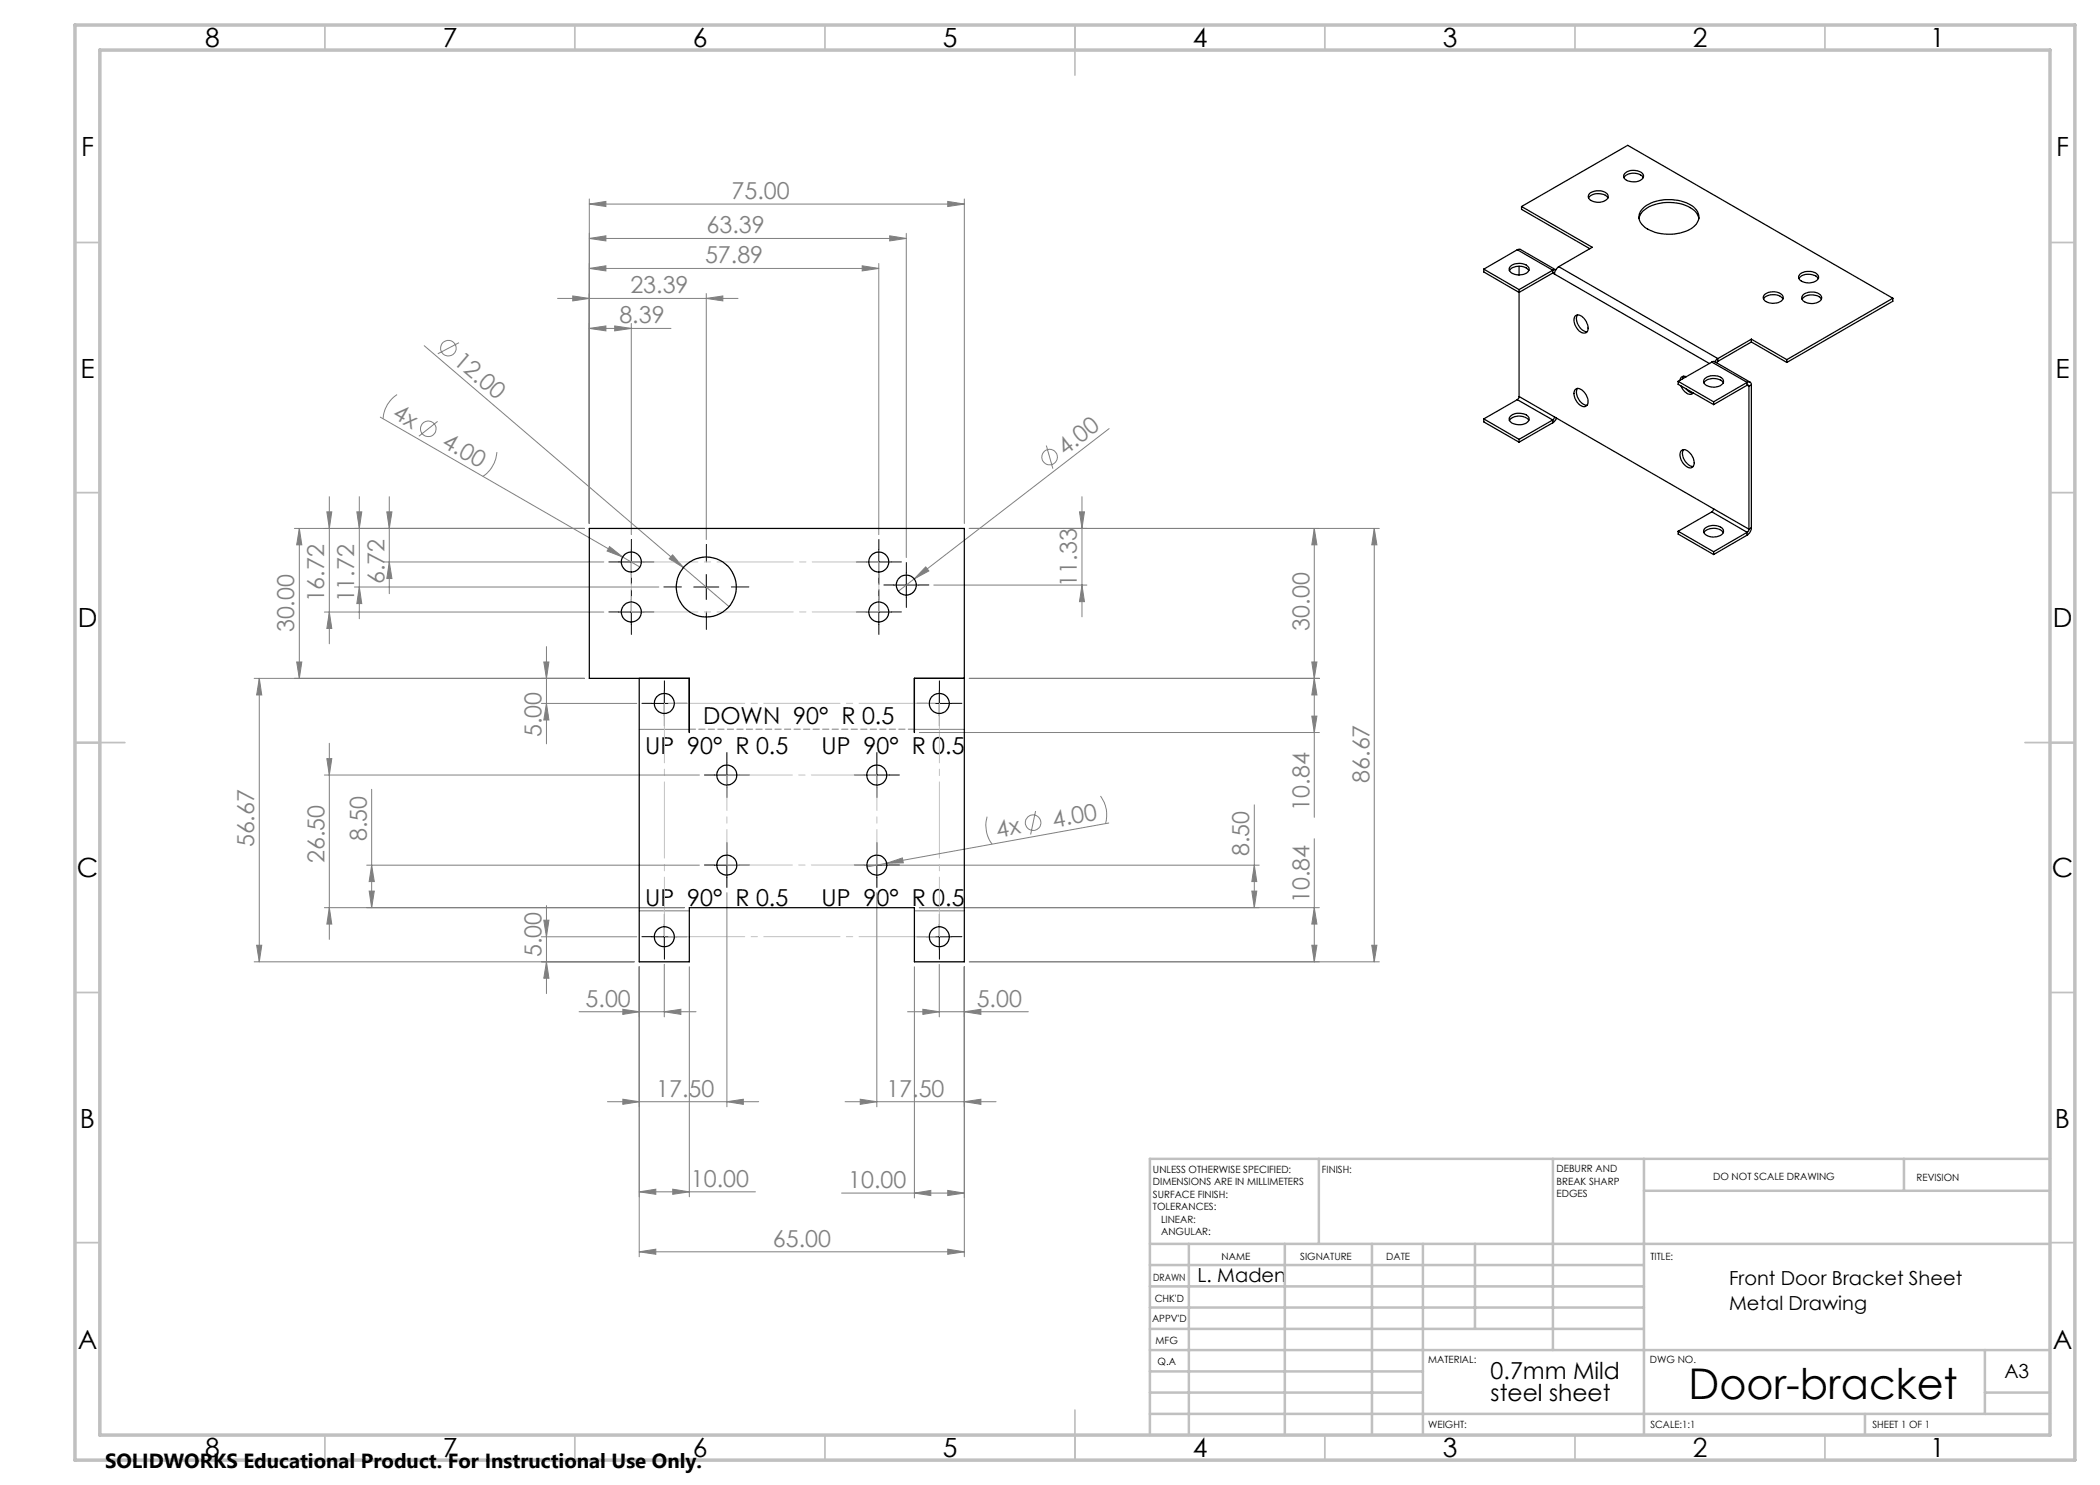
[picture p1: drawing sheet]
<svg xmlns="http://www.w3.org/2000/svg" width="420mm" height="297mm" viewBox="0 0 420 297" stroke-linecap="round" stroke-linejoin="round" font-family="sans-serif">
<g fill="none" stroke="#808080" stroke-width=".2">
<path d="M117.9 39.8v64.9M192.9 39.8v64.9M111.5 59.7h36.1M114.5 59.2l3.4 .5-3.4 .5zM117.9 40.8l3.3-.5v1zM117.9 40.8h75M117.9 53.7l3.3-.5v1zM117.9 47.7l3.3-.5v1zM117.9 53.7h57.9M117.9 47.7h63.4M141.3 59.7l3.3-.5v1zM141.3 58.7v49.2"/>
<path d="M172.4 53.2l3.4 .5-3.4 .5zM175.8 52.7v54.2M177.9 47.2l3.4 .5-3.4 .5zM181.3 46.7v64.8M189.5 40.3l3.4 .5-3.4 .5zM79.4 78.9a6.1 6.1 0 0 0-2.8 4.8M84.8 69.1l61 52.2M91.8 68.5l-4.2 2.3M117.9 65.7l3.3-.5v1zM117.9 65.7h16.3M122.9 65.2l3.4 .5-3.4 .5zM126.3 64.7v42.2"/>
<path d="M65.9 99.3v29.5M71.9 99.3v24.5M76.1 83.4l48.4 28M77.9 99.3v19.4M87.5 84.3l-3.7 2.9M99.4 90.4a6.4 6.4 0 0 1-2.8 4.9M209.3 89.1l1.3 4.6M216.4 99.3v24.1M221.8 85.7l-39 30.1M58.9 105.7h58M59.9 105.7l.5 3.3h-1.1zM59.9 105.7v30"/>
<path d="M65.4 102.4h1l-.5 3.3zM70.9 117.4h60.9M71.4 102.4h1l-.5 3.3zM71.9 117.4l.5 3.3h-1zM76.9 112.4h43.9M77.4 102.4h1l-.5 3.3zM77.9 112.4l.5 3.3h-1zM121.9 109.3l2.6 2.1-3.1-1.2zM124.5 111.4l3.5 2M134.5 111l2.2 2.5-2.9-1.7zM182.8 115.8l-3.1 2.4M185.1 113.4l.7 .8-3 1.6z"/>
<path d="M186.8 117h30.6M193.9 105.7h82M215.9 102.4h1l-.5 3.3zM216.4 117l.5 3.3h-1zM262.9 105.7l.5 3.3h-1zM262.9 105.7v57.8M274.8 105.7l.6 3.3h-1zM274.8 105.7v86.7M50.8 135.7h66.1M51.9 135.7l.5 3.3h-1.1zM51.9 135.7v56.7M59.3 132.4h1.1l-.5 3.3z"/>
<path d="M64.9 122.4h55.9M65.9 122.4l.5 3.3h-1zM108.8 132.4h1l-.5 3.3zM109.3 129.3v19.5M193.9 135.7h70M262.4 132.4h1l-.5 3.3zM262.9 135.7l.5 3.3h-1zM64.9 155h75M65.4 151.7h1l-.5 3.3zM65.9 148.7v39.2M74.3 157.9v23.6M108.3 140.7h19.1"/>
<path d="M109.3 140.7l.5 3.3h-1zM127.8 145.9h10.1M182.9 145.9h10M183.9 146.5h80M220.1 159.2a6.1 6.1 0 0 1 1 5.5M262.4 143.2h1l-.5 3.3zM73.3 173h66.6M73.8 178.2h1.1l-.6 3.3zM74.3 173l.6 3.3h-1.1zM145.4 178.5v42.9M175.4 178.5v42.9M176.4 173h75.4"/>
<path d="M177.3 172.6l3.2-1 .2 1zM177.3 172.6l-3.9 .8M197.4 163.3a6.3 6.3 0 0 0 1 5.5M207.1 162.2l-1 4.7M221.8 164.6l-44.5 8M250.4 178.2h1l-.5 3.3zM250.9 173l.5 3.3h-1zM250.9 161v20.5M262.9 167.7v24.7M50.8 192.4h76.1M51.3 189.1h1.1l-.5 3.3zM64.9 181.5h72"/>
<path d="M65.9 181.5l.5 3.3h-1zM108.3 187.4h19.1M108.8 184h1l-.5 3.4zM109.3 192.4l.5 3.2h-1zM109.3 181.1v17.6M127.8 193.4v58M127.8 182.2h10.1M132.9 192.9v10.5M137.9 193.4v46M182.9 182.2h10M182.9 193.4v46.2M183.9 181.5h80"/>
<path d="M187.9 192.9v10.5M192.9 193.4v58M193.9 192.4h82M262.4 189.1h1l-.5 3.3zM262.9 181.5l.5 3.3h-1zM274.4 189.1h1l-.6 3.3zM115.8 202.3h23.4M124.6 219.8l3.2 .5-3.2 .6zM124.6 201.9l3.2 .4-3.2 .6zM132.9 202.3l3.3-.4v1zM172 219.8l3.4 .5-3.4 .6zM181.5 202.3h24.2"/>
<path d="M184.6 201.9l3.3 .4-3.3 .6zM192.9 202.3l3.3-.4v1zM121.5 220.3h30.2M127.8 238.4l3.4-.6v1.1zM127.8 238.4h23.3M134.5 237.8l3.4 .6-3.4 .5zM145.4 220.3l3.3-.5v1.1zM168.3 238.6h24.6M169 220.3h30.2M182.9 238.6l3.3-.5v1zM189.5 238.1l3.4 .5-3.4 .5zM192.9 220.3l3.3-.5v1.1z"/>
<path d="M127.8 250.4l3.4-.6v1.1zM127.8 250.4h65.1M189.5 249.8l3.4 .6-3.4 .5z"/>
<circle cx="89.7" cy="69.6" r="1.56"/>
<circle cx="85.6" cy="85.8" r="1.56"/>
<circle cx="209.9" cy="91.4" r="1.55"/>
<circle cx="206.6" cy="164.5" r="1.55"/>
</g>
<g fill="none" stroke="#000" stroke-width=".2" stroke-dasharray="15.2 1.3 1.3 1.3">
<path d="M123.8 112.4h-2M126.3 119.9v-2M126.3 109.9v-2M126.3 114.9v2M128.8 112.4h2M136.3 117.4h-3.5M141.3 112.4v-3.5M146.3 117.4h3.5M173.3 112.4h-2M175.8 119.9v-2M175.8 109.9v-2M175.8 114.9v2"/>
<path d="M178.3 112.4h2M178.8 117h-2M181.3 114.5v-2M181.3 119.5v2M183.8 117h2M123.8 122.4h-2M126.3 124.9v2M128.8 122.4h2M132.9 138.2v-2M141.3 122.4v3.5M173.3 122.4h-2M175.8 124.9v2"/>
<path d="M178.3 122.4h2M187.9 138.2v-2M130.4 140.7h-2M132.9 143.2v2M135.4 140.7h2M142.9 155h-2M145.4 152.5v-2M145.4 157.5v2M147.9 155h2M172.9 155h-2M175.4 152.5v-2M175.4 157.5v2"/>
<path d="M177.9 155h2M185.4 140.7h-2M187.9 143.2v2M190.4 140.7h2M142.9 173h-2M145.4 170.5v-2M145.4 175.5v2M147.9 173h2M172.9 173h-2M175.4 170.5v-2M175.4 175.5v2M177.9 173h2"/>
<path d="M130.4 187.3h-2M132.9 184.8v-2M132.9 189.8v2M135.4 187.3h2M185.4 187.3h-2M187.9 184.8v-2M187.9 189.8v2M190.4 187.3h2"/>
</g>
<g fill="none" stroke="#000" stroke-width=".2">
<path d="M123.8 112.4h5M126.3 109.9v5M126.3 119.9v5M138.7 117.4h5.1M141.3 114.9v5M173.2 112.4h5.1M175.8 109.9v5M175.8 119.9v5M178.8 117h5M181.3 114.5v5M123.8 122.4h5M132.9 138.2v5"/>
<path d="M173.2 122.4h5.1M187.9 138.2v5M130.4 140.7h5M142.9 155h4.9M145.4 152.5v5M172.9 155h5M175.4 152.5v5M185.3 140.7h5.1M142.9 173h4.9M145.4 170.5v5M172.9 173h5M175.4 170.5v5"/>
<path d="M130.4 187.4h5M132.9 184.9v5M185.3 187.4h5.1M187.9 184.9v5"/>
</g>
<path d="M182.9 145.8h-45" fill="none" stroke="#808080" stroke-width=".2" stroke-dasharray="1.3 .6"/>
<path d="M145.4 155h30M145.4 173h30" fill="none" stroke="#c0c0c0" stroke-width=".2" stroke-dasharray="15.2 1.3 1.3 1.3" stroke-dashoffset="2.1"/>
<path d="M145.4 155v18M175.4 155v18" fill="none" stroke="#c0c0c0" stroke-width=".2" stroke-dasharray="15.2 1.3 1.3 1.3" stroke-dashoffset="8.1"/>
<path d="M126.3 112.4h49.5M175.8 122.4h-49.5" fill="none" stroke="#c0c0c0" stroke-width=".2" stroke-dasharray="15.2 1.3 1.3 1.3" stroke-dashoffset="1.9"/>
<path d="M126.3 112.4v10M175.8 112.4v10" fill="none" stroke="#c0c0c0" stroke-width=".2" stroke-dasharray="15.2 1.3 1.3 1.3" stroke-dashoffset="12.1"/>
<path d="M132.9 140.7v46.6M187.9 187.3v-46.6" fill="none" stroke="#c0c0c0" stroke-width=".2" stroke-dasharray="15.2 1.3 1.3 1.3" stroke-dashoffset="3.3"/>
<path d="M187.9 140.7h-55M132.9 187.3h55" fill="none" stroke="#c0c0c0" stroke-width=".2" stroke-dasharray="15.2 1.3 1.3 1.3" stroke-dashoffset="-.8"/>
<g fill="none" stroke="#c0c0c0" stroke-width=".35">
<path d="M65 5v5M115 5v5M165 5v5M215 5v10M265 5v5M315 5v5M365 5v5M15 48.5h5M410 48.5h5M15 98.5h5M410 98.5h5M15 148.5h10"/>
<path d="M405 148.5h10M15 198.5h5M410 198.5h5M15 248.5h5M410 248.5h5M65 287v5M115 287v5M165 287v5M215 282v10M265 287v5M315 287v5M365 287v5"/>
</g>
<g fill="none" stroke="#c0c0c0" stroke-width=".5">
<path d="M263.8 231.8v17M310.6 231.8v38.2M328.8 231.8v55.2M328.8 238.2h81.2M380.8 231.8v6.4M410 231.8h-180v55.2M230 248.8h180M230 257.3h98.8M230 253h98.8M237.8 248.8v38.2M257 248.8v38.2M274.4 248.8v38.2"/>
<path d="M284.6 248.8v38.2M295 248.8v17M230 265.8h98.8M230 261.5h98.8M230 278.5h54.6M230 274.3h54.6M230 270h180M397 278.5h13M397 270v12.8M230 282.8h180M373 282.8v4.2"/>
</g>
<path d="M15 5h400v287h-400zM20 10h390v277h-390z" fill="none" stroke="#c0c0c0" stroke-width=".7"/>
<g fill="#808080">
<path d="M134.5 111l2.2 2.5-2.9-1.7z"/>
<path d="M121.9 109.3l2.6 2.1-3.1-1.2z"/>
<path d="M177.3 172.6l3.2-1 .2 1z"/>
<path d="M185.1 113.4l.7 .8-3 1.6z"/>
<path d="M250.4 178.2h1l-.5 3.3zM250.9 173l.5 3.3h-1z"/>
<path d="M189.5 40.3l3.4 .5-3.4 .5zM117.9 40.8l3.3-.5v1zM189.5 238.1l3.4 .5-3.4 .5zM182.9 238.6l3.3-.5v1z"/>
<path d="M127.8 238.4l3.4-.6v1.1zM134.5 237.8l3.4 .6-3.4 .5z"/>
<path d="M127.8 250.4l3.4-.6v1.1zM189.5 249.8l3.4 .6-3.4 .5zM172 219.8l3.4 .5-3.4 .6zM192.9 220.3l3.3-.5v1.1z"/>
<path d="M124.6 219.8l3.2 .5-3.2 .6zM145.4 220.3l3.3-.5v1.1z"/>
<path d="M117.9 65.7l3.3-.5v1zM122.9 65.2l3.4 .5-3.4 .5zM114.5 59.2l3.4 .5-3.4 .5zM141.3 59.7l3.3-.5v1zM117.9 53.7l3.3-.5v1zM172.4 53.2l3.4 .5-3.4 .5zM117.9 47.7l3.3-.5v1zM177.9 47.2l3.4 .5-3.4 .5z"/>
<path d="M132.9 202.3l3.3-.4v1zM124.6 201.9l3.2 .4-3.2 .6zM192.9 202.3l3.3-.4v1zM184.6 201.9l3.3 .4-3.3 .6z"/>
<path d="M262.4 132.4h1l-.5 3.3zM262.9 105.7l.5 3.3h-1zM262.4 143.2h1l-.5 3.3zM262.9 135.7l.5 3.3h-1zM216.4 117l.5 3.3h-1zM215.9 102.4h1l-.5 3.3z"/>
<path d="M262.4 189.1h1l-.5 3.3zM262.9 181.5l.5 3.3h-1zM73.8 178.2h1.1l-.6 3.3zM74.3 173l.6 3.3h-1.1zM65.9 181.5l.5 3.3h-1zM65.4 151.7h1l-.5 3.3z"/>
<path d="M109.3 140.7l.5 3.3h-1zM108.8 132.4h1l-.5 3.3z"/>
<path d="M274.8 105.7l.6 3.3h-1zM274.4 189.1h1l-.6 3.3zM51.9 135.7l.5 3.3h-1.1zM51.3 189.1h1.1l-.5 3.3zM108.8 184h1l-.5 3.4zM109.3 192.4l.5 3.2h-1zM77.4 102.4h1l-.5 3.3zM77.9 112.4l.5 3.3h-1zM71.4 102.4h1l-.5 3.3zM71.9 117.4l.5 3.3h-1zM65.4 102.4h1l-.5 3.3zM65.9 122.4l.5 3.3h-1zM59.9 105.7l.5 3.3h-1.1zM59.3 132.4h1.1l-.5 3.3z"/>
</g>
<g fill="none" stroke="#000" stroke-width=".25">
<path d="M317.7 39.6a2.61 2.61 0 0 1 3.9 0M317.9 38.7a2.93 2.93 0 0 1 3.6 .1l.1 .2a1.23 1.23 0 0 1-1.3 1.4 2.19 2.19 0 0 1-2.7-1zM324.8 35.5a2.55 2.55 0 0 1 3.8 0M325 34.7a2.66 2.66 0 0 1 3.6 .3 1.22 1.22 0 0 1-1.3 1.3 2.58 2.58 0 0 1-2.5-.8l-.1-.4zM296.8 53.8v.6l7 4.1 6.8-3.9M296.8 53.8l7 4.1M301.9 54.1a2.62 2.62 0 0 1 3.9 0M302.1 53.3a2.66 2.66 0 0 1 3.7 .3 1.23 1.23 0 0 1-1.4 1.3 2.11 2.11 0 0 1-2.6-1zM303.5 49.9h.6l7.1 4.1h-.6M303.5 49.9l-6.7 3.9M303.5 49.9l7.1 4.1M303.8 53.2v1.8"/>
<path d="M303.8 57.9v21.4M304.3 41.3l14.2 8.2-6.8 3.8M304.3 41.3l21.2-12.2 53.1 30.6M304.3 41.3v.6l13.7 7.8M310.6 54.6a.21 .21 0 0 1 .2 0 .21 .21 0 0 1 .1 .2M310.6 54.6l.3 .2M310.6 54l-6.8 3.9M310.6 54v.6M310.9 54.8l31 17.9M311.7 53.3a1.87 1.87 0 0 0-.8 1.5M311.7 53.3l31.9 18.4M327.8 43.7a3.9 3.9 0 0 1 3.1-2.8 8.6 8.6 0 0 1 8.3 1.5l.6 1.3"/>
<path d="M328.5 41.8a8.4 8.4 0 0 1 8.3-1.4 3.5 3.5 0 0 1 3 3.4 4.5 4.5 0 0 1-3.7 2.8 8.8 8.8 0 0 1-7.3-1.3 2.26 2.26 0 0 1-.3-3.5zM352.7 59.8a2.61 2.61 0 0 1 3.9 0M352.9 58.9a2.66 2.66 0 0 1 3.7 .4 1.18 1.18 0 0 1-1.3 1.3 2.19 2.19 0 0 1-2.7-1zM359.8 55.7a2.58 2.58 0 0 1 3.8 0M360 54.9a2.88 2.88 0 0 1 3.5 .1 .98 .98 0 0 1-.8 1.4 2.64 2.64 0 0 1-2.9-.7l-.1-.4zM360.4 59.8a2.61 2.61 0 0 1 3.9 0M360.6 59a2.71 2.71 0 0 1 3.7 .3 1.18 1.18 0 0 1-1.3 1.3 2.11 2.11 0 0 1-2.6-1zM378.6 59.7l-21.2 12.2M378.6 59.7v.6l-21.2 12.2M303.5 79.9l-6.7 3.9M303.5 79.9l7.1 4.1M303.8 79.3v.3l-.3 .3"/>
<path d="M303.8 79.3l38.9 22.5M315 63.2a1.21 1.21 0 0 1 1.8 .5 2.13 2.13 0 0 1 .5 2.8 1.97 1.97 0 0 1-2.3-1.5l-.2-1zM315 78a1.21 1.21 0 0 1 1.8 .4 2.09 2.09 0 0 1 .5 2.8 1.67 1.67 0 0 1-2.1-1.2l-.4-1.3zM315.5 63a2.62 2.62 0 0 0 1.9 3.4M315.5 77.7a2.58 2.58 0 0 0 1.9 3.3M335.6 76.3v.6l7.1 4M335.6 76.3l7.1 4.1M336.2 77.2a2.23 2.23 0 0 0 2.1 1.6l.3-.2-.6-.1-.9-.8M336.7 75.2l-.2 .6M337.3 75.3a.8 .8 0 0 0-.9 0 .8 .8 0 0 0-.4 .8M340.8 76.6a2.55 2.55 0 0 1 3.9 0M341 75.7a2.71 2.71 0 0 1 3.7 .3 1.23 1.23 0 0 1-1.3 1.4 2.19 2.19 0 0 1-2.7-1.1z"/>
<path d="M342.4 72.4l-6.8 3.9M342.4 72.4l7 4.1M343 72.4l-.3-.1-.3 .1M343 72.4l7 4M343.6 71.7l-.6 .7M343.6 72.3l-.3 .3M343.6 71.7v.6M349.4 76.5a.53 .53 0 0 1 .6-.1 .53 .53 0 0 1 .3 .6M349.4 77h.2l.2 .3M349.4 76.5l-6.7 3.9M349.4 76.5v.5M349.4 77l-6.7 3.9"/>
<path d="M349.4 77l.4 .3M349.8 77.3v28.5M350.3 77l-.5 .3M350.3 67.8v.6M350.3 77v28.5M350.3 67.8l7.1 4.1M350.3 67.8l-6.7 3.9M350.3 68.4l7.1 4.1M350.3 68.4l-6.7 3.9M357.4 71.9v.6M296.8 83.8l7 4.1M296.8 83.8v.6l7 4"/>
<path d="M301.9 84.1a2.55 2.55 0 0 1 3.9 0M302.1 83.3a2.71 2.71 0 0 1 3.7 .2 1.28 1.28 0 0 1-1.4 1.4 2.17 2.17 0 0 1-2.6-1zM303.8 87.9v.5M310.6 84v.6M310.6 84l-6.8 3.9M310.6 84.6l-6.8 3.8M310.9 83.4l-.3 .6M311.3 83.6l-.1 .4-.6 .6M336.2 90.2a1.2 1.2 0 0 1 1.8 .5 2.09 2.09 0 0 1 .5 2.7 1.58 1.58 0 0 1-1.9-.8 2.28 2.28 0 0 1-.4-2.4zM336.7 89.9a2.63 2.63 0 0 0 1.9 3.4M342.7 80.4v.5M335.6 106.3v.5l7.1 4.1"/>
<path d="M335.6 106.3l7.1 4M340.8 106.5a2.61 2.61 0 0 1 3.9 0M341 105.7a2.71 2.71 0 0 1 3.7 .3 1.24 1.24 0 0 1-1.3 1.3 2.15 2.15 0 0 1-2.7-1zM342.4 102.4l-6.8 3.9M342.4 102.4l7 4.1M342.7 101.8l-.3 .6M342.7 110.3v.6M342.7 101.8l7.1 4M349.4 106.5v.5M349.4 107l-6.7 3.9M349.4 106.5l-6.7 3.8M349.8 105.8l-.1 .3-.3 .4"/>
<path d="M350.3 105.5a1.87 1.87 0 0 1-.9 1.5M350.3 105.5l-.5 .3M127.8 135.7v56.7h10.1v-10.9h45v10.9h10v-86.7h-75v30h20v10.8M192.9 135.7h-10v10.8"/>
<circle cx="126.3" cy="112.4" r="2"/>
<circle cx="141.3" cy="117.4" r="6"/>
<circle cx="175.7" cy="112.4" r="2"/>
<circle cx="181.3" cy="117" r="2.01"/>
<circle cx="126.3" cy="122.4" r="2.01"/>
<circle cx="175.7" cy="122.4" r="2.01"/>
<circle cx="132.9" cy="140.7" r="2.01"/>
<circle cx="145.4" cy="155" r="2"/>
<circle cx="175.4" cy="155" r="2"/>
<circle cx="187.9" cy="140.7" r="2.01"/>
<circle cx="145.4" cy="173" r="2"/>
<circle cx="175.4" cy="173" r="2"/>
<circle cx="132.9" cy="187.4" r="2.01"/>
<circle cx="187.9" cy="187.4" r="2.01"/>
</g>
<text font-size="8.5" x="337.7" y="279.7">Door-bracket</text>
<g font-size="5.3">
<text x="41" y="9.5">8</text>
<text x="88.5" y="9.5">7</text>
<text x="138.5" y="9.5">6</text>
<text x="188.5" y="9.5">5</text>
<text x="238.5" y="9.5">4</text>
<text x="288.5" y="9.5">3</text>
<text x="338.5" y="9.5">2</text>
<text x="386" y="9.5">1</text>
<text x="16.2" y="31.2">F</text>
<text x="411.2" y="31.2">F</text>
<text x="16.1" y="75.5">E</text>
<text x="411.1" y="75.5">E</text>
<text x="15.5" y="125.5">D</text>
<text x="410.5" y="125.5">D</text>
<text x="15.4" y="175.5">C</text>
<text x="410.4" y="175.5">C</text>
<text x="16" y="225.5">B</text>
<text x="411" y="225.5">B</text>
<text x="15.5" y="269.7">A</text>
<text x="410.5" y="269.7">A</text>
<text x="41" y="291.5">8</text>
<text x="88.5" y="291.5">7</text>
<text x="138.5" y="291.5">6</text>
<text x="188.5" y="291.5">5</text>
<text x="238.5" y="291.5">4</text>
<text x="288.5" y="291.5">3</text>
<text x="338.5" y="291.5">2</text>
<text x="386" y="291.5">1</text>
</g>
<g font-size="4.7" fill="#808080">
<text x="146.3" y="39.8">75.00</text>
<text x="141.3" y="46.7">63.39</text>
<text x="141" y="52.7">57.89</text>
<text x="126.1" y="58.7">23.39</text>
<text x="123.9" y="64.7">8.39</text>
<text x="90.5" y="72.6" transform="rotate(41 90.5 72.6)">12.00</text>
<text x="78.3" y="83.5" transform="rotate(30 78.3 83.5)">4x</text>
<text x="88.2" y="89.2" transform="rotate(30 88.2 89.2)">4.00</text>
<text x="213" y="91.2" transform="rotate(-38 213 91.2)">4.00</text>
<text x="76.9" y="116.9" transform="rotate(-90 76.9 116.9)">6.72</text>
<text x="215.4" y="117.3" transform="rotate(-90 215.4 117.3)">11.33</text>
<text x="64.9" y="120.5" transform="rotate(-90 64.9 120.5)">16.72</text>
<text x="70.9" y="120.5" transform="rotate(-90 70.9 120.5)">11.72</text>
<text x="58.9" y="126.5" transform="rotate(-90 58.9 126.5)">30.00</text>
<text x="261.9" y="126.1" transform="rotate(-90 261.9 126.1)">30.00</text>
<text x="108.3" y="147.4" transform="rotate(-90 108.3 147.4)">5.00</text>
<text x="273.9" y="156.6" transform="rotate(-90 273.9 156.6)">86.67</text>
<text x="199.5" y="167.6" transform="rotate(-10 199.5 167.6)">4x</text>
<text x="210.7" y="165.5" transform="rotate(-10 210.7 165.5)">4.00</text>
<text x="261.9" y="162.2" transform="rotate(-90 261.9 162.2)">10.84</text>
<text x="50.8" y="169.5" transform="rotate(-90 50.8 169.5)">56.67</text>
<text x="64.9" y="172.6" transform="rotate(-90 64.9 172.6)">26.50</text>
<text x="73.3" y="168.2" transform="rotate(-90 73.3 168.2)">8.50</text>
<text x="249.9" y="171.3" transform="rotate(-90 249.9 171.3)">8.50</text>
<text x="261.9" y="180.6" transform="rotate(-90 261.9 180.6)">10.84</text>
<text x="108.3" y="191.4" transform="rotate(-90 108.3 191.4)">5.00</text>
<text x="117.1" y="201.3">5.00</text>
<text x="195.3" y="201.3">5.00</text>
<text x="131.3" y="219.3">17.50</text>
<text x="177.3" y="219.3">17.50</text>
<text x="138.2" y="237.3">10.00</text>
<text x="169.6" y="237.6">10.00</text>
<text x="154.6" y="249.3">65.00</text>
</g>
<g font-size="4.7">
<text x="140.6" y="144.8">DOWN 90° R 0.5</text>
<text x="129" y="150.7">UP 90° R 0.5</text>
<text x="164.3" y="150.7">UP 90° R 0.5</text>
<text x="129" y="181.2">UP 90° R 0.5</text>
<text x="164.3" y="181.2">UP 90° R 0.5</text>
<text x="298.1" y="275.7">0.7mm Mild</text>
<text x="298.1" y="280.2">steel sheet</text>
</g>
<text font-size="4.1" x="21" y="293.7">SOLIDWORKS Educational Product. For Instructional Use Only.</text>
<g font-size="3.9">
<text x="239.5" y="256.3">L. Maden</text>
<text x="345.8" y="257">Front Door Bracket Sheet</text>
<text x="345.8" y="261.9">Metal Drawing</text>
<text x="400.9" y="275.5">A3</text>
</g>
<g font-size="2">
<text x="230.6" y="234.6">UNLESS OTHERWISE SPECIFIED:</text>
<text x="230.6" y="237.1">DIMENSIONS ARE IN MILLIMETERS</text>
<text x="230.6" y="239.6">SURFACE FINISH:</text>
<text x="264.4" y="234.6">FINISH:</text>
<text x="311.3" y="234.5">DEBURR AND</text>
<text x="311.3" y="237">BREAK SHARP</text>
<text x="311.3" y="239.5">EDGES</text>
<text x="342.6" y="236">DO NOT SCALE DRAWING</text>
<text x="383.3" y="236.2">REVISION</text>
<text x="230.6" y="242.1">TOLERANCES:</text>
<text x="232.2" y="244.6">LINEAR:</text>
<text x="232.2" y="247.1">ANGULAR:</text>
<text x="244.3" y="252">NAME</text>
<text x="260" y="251.9">SIGNATURE</text>
<text x="277.2" y="251.9">DATE</text>
<text x="330.1" y="251.9">TITLE:</text>
<text x="230.6" y="256.1">DRAWN</text>
<text x="230.9" y="260.3">CHK'D</text>
<text x="230.4" y="264.4">APPV'D</text>
<text x="231.1" y="268.8">MFG</text>
<text x="231.5" y="273">Q.A</text>
<text x="285.6" y="272.5">MATERIAL:</text>
<text x="330" y="272.5">DWG NO.</text>
<text x="285.6" y="285.5">WEIGHT:</text>
<text x="330.1" y="285.6">SCALE:1:1</text>
<text x="374.5" y="285.6">SHEET 1 OF 1</text>
</g>
</svg>
